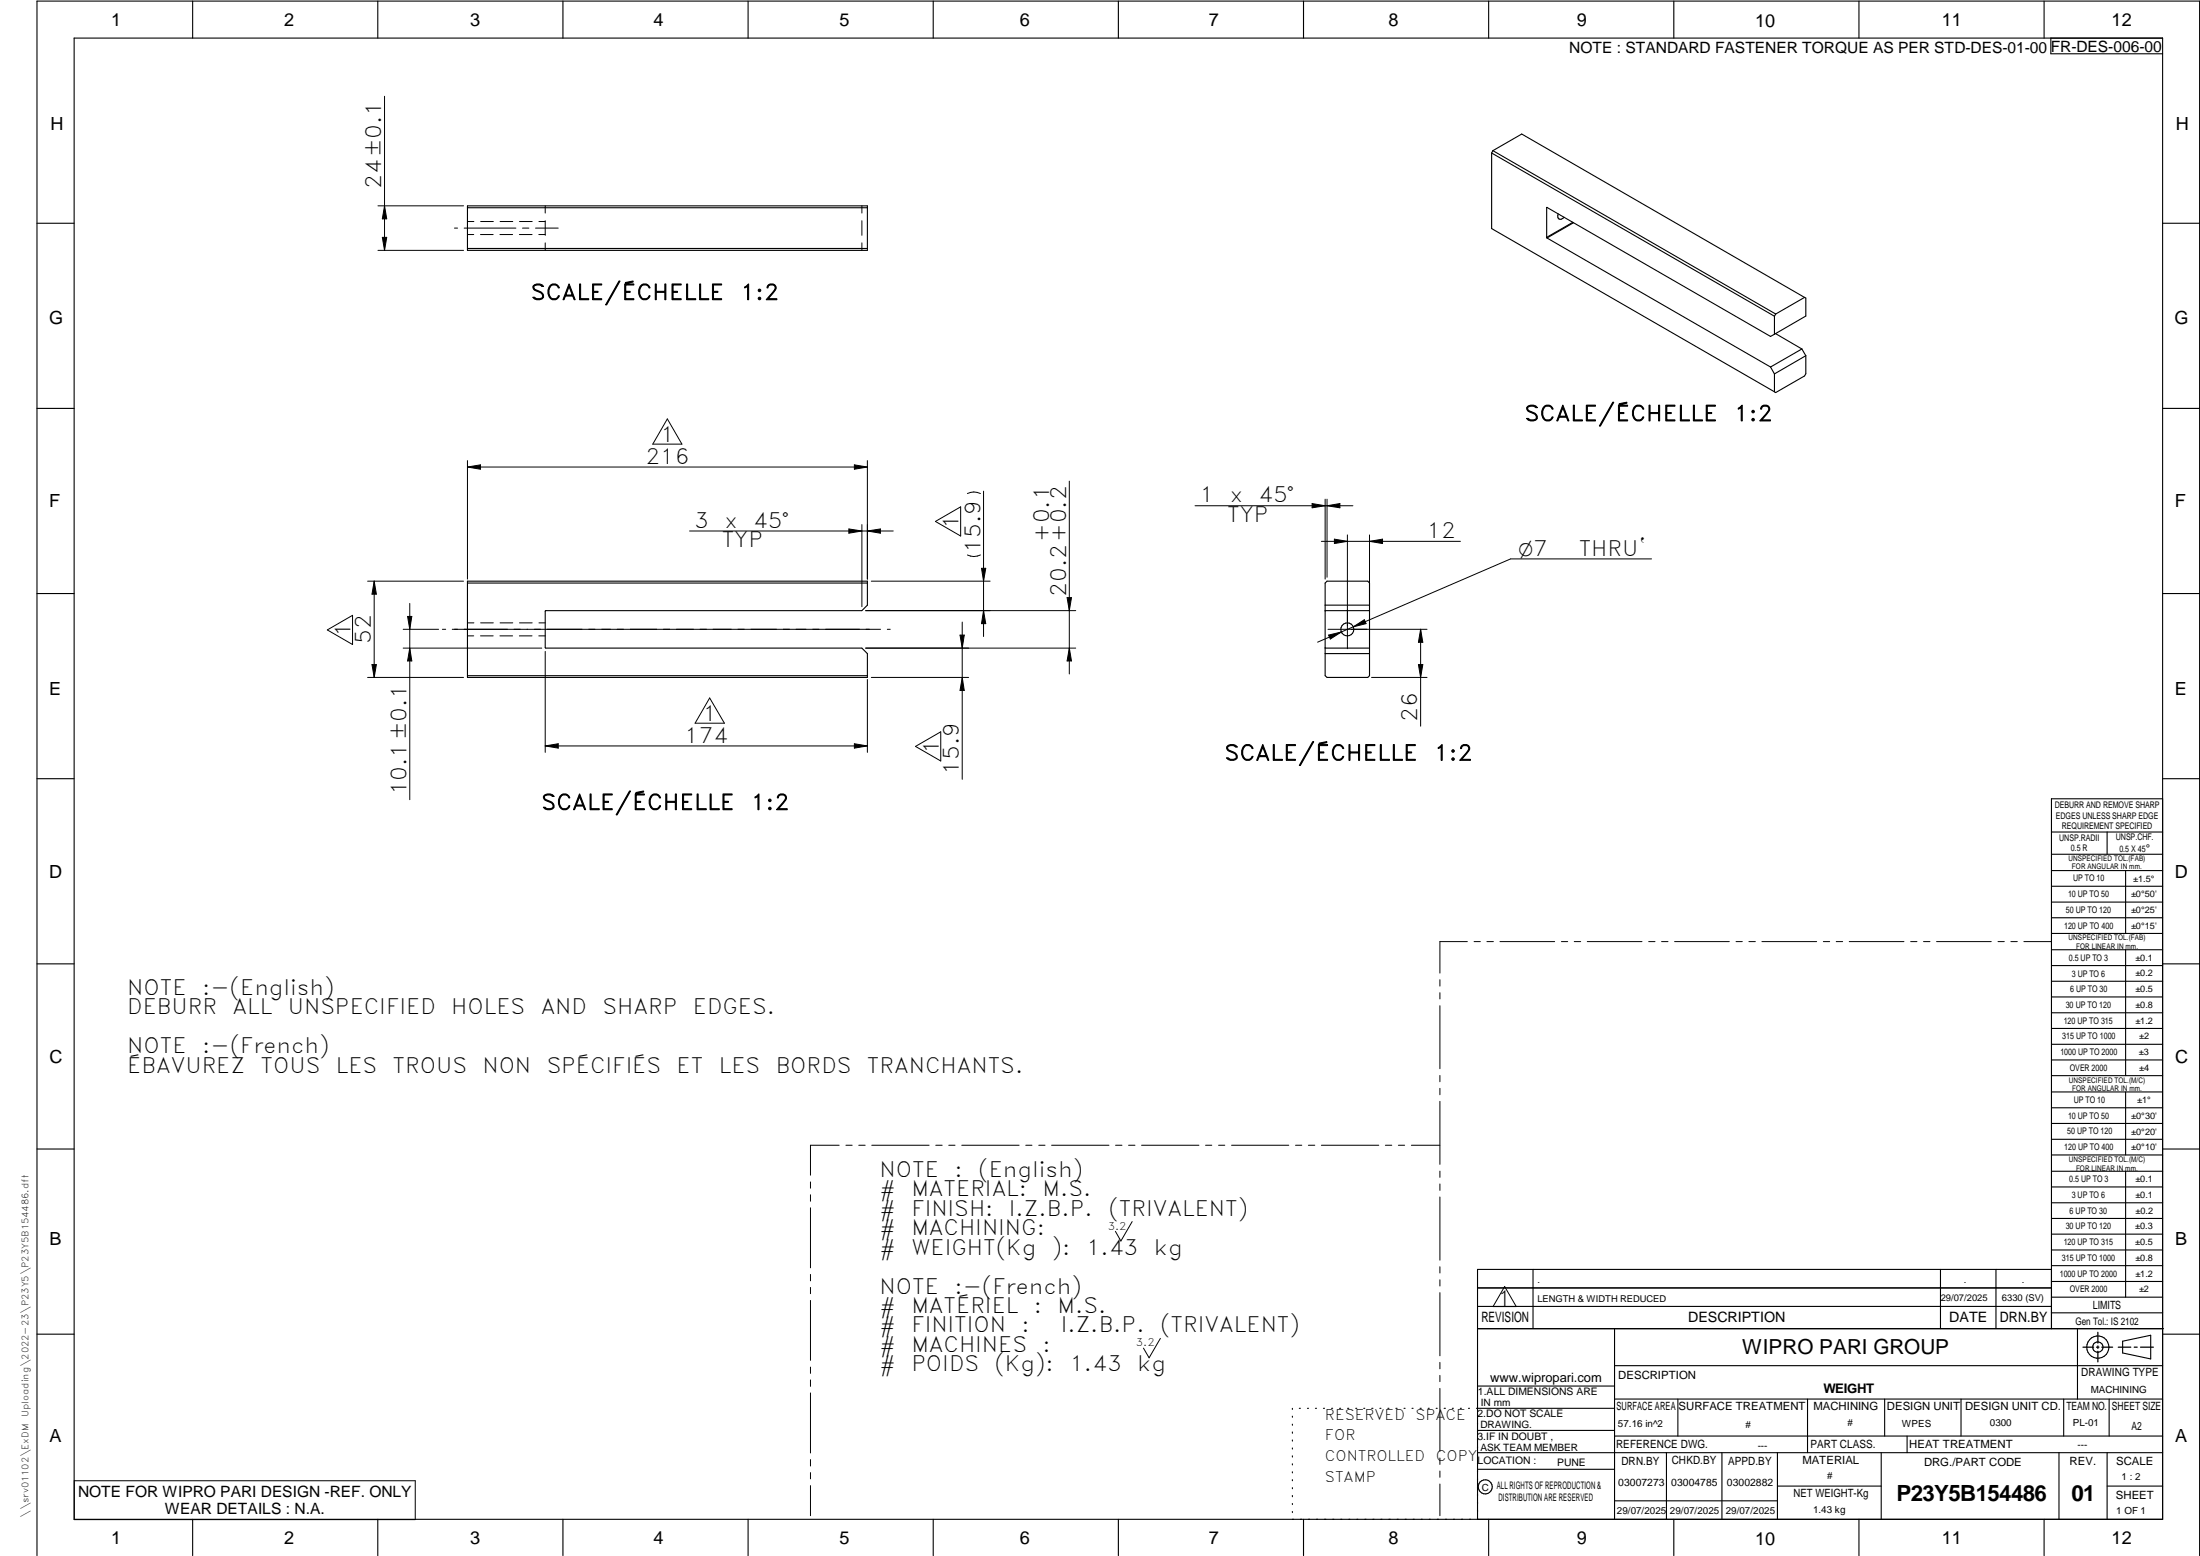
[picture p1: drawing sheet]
<svg xmlns="http://www.w3.org/2000/svg" width="594mm" height="420mm" viewBox="0 0 594 420" stroke-linecap="round" stroke-linejoin="round" font-family="sans-serif">
<g fill="none" stroke="#000" stroke-width=".3">
<path d="M20 10.3h564v400h-564zM52 .3v10M102 .3v10M152 .3v10M202 .3v10M252 .3v10M302 .3v10M352 .3v10M402 .3v10M452 .3v10M502 .3v10M552 .3v10"/>
<path d="M553.8 10.3v4.2h30.2M126.2 55.6h108v12h-108zM126.2 56.1h108M402.8 41.3l76.4 44.1M402.8 41.3v20.4l76.4 44.1M403.1 40.7l7.8-4.5 76.4 44.1M403.1 40.7l76.4 44.1M403.1 40.7l-.3 .6M420.7 57.7a.94 .94 0 0 0 .3 1.4 .94 .94 0 0 0 1.4-.4M10 60.3h10M126.2 67.1h108M417.7 64.1v.2"/>
<path d="M417.7 64.1v-8.1l60.4 34.8 1.1-.5M417.7 64.3l60.4 34.8M424.7 60l-7 4.1M424.9 60.2l-7.2 4.1M584 60.3h10M478.1 99.1l1.1 1.9M479.2 85.4v4.9M479.5 90.1l7.1 4.1M479.5 84.8l-.3 .6M486.6 94.2l-8.5 4.9M486.6 94.2l1 1.9M487.3 80.3l-7.8 4.5"/>
<path d="M487.3 80.3l.3 .2v4.8l-8.4 5M487.6 96.1v4.8l-.3 .6-7.8 4.5-.3-.2M487.6 96.1l-8.4 4.9M10 110.3h10M479.2 101v4.8M584 110.3h10M126.2 156.9h108v6.5l-1.5 1.5-85.5 .1 .2 10h85.3l1.5 1.5v6.4h-108zM126.2 157.4h108M357.8 157.4l.5-.5h11.1l.4 .5v25.1l-.4 .4h-11.1l-.5-.4zM10 160.3h10M357.8 175h12M357.8 163.4h12"/>
<path d="M357.8 164.9h12M357.8 176.5h12M584 160.3h10M126.2 182.5h108M10 210.3h10M584 215.7h-30v143.1M584 210.3h10M554 224.7h30M554 230.7h30M554 235.1h30M554 239.3h30M569 224.7v6"/>
<path d="M574 235.1v17M554 243.6h30M554 247.8h30M554 252.1h30M554 256.5h30M574 256.5v33.9M10 260.3h10M554 260.7h30M554 265h30M554 269.2h30M554 273.5h30M554 277.7h30"/>
<path d="M584 260.3h10M554 282h30M554 286.2h30M554 290.4h30M554 294.9h30M554 299.1h30M574 294.9v17M10 310.3h10M554 303.4h30M554 307.6h30M554 311.9h30M554 316.3h30"/>
<path d="M574 316.3v34M584 310.3h10M554 320.5h30M554 324.8h30M554 329h30M554 333.2h30M554 337.5h30M399 358.8h185.2M399 352.8h155M399 347.8h155M414 342.8v16M436 358.8v51.5"/>
<path d="M524 342.8v16M539 342.8v16M554 341.8h30M554 346h30M554 350.3h30M554 354.5h30M554 342.8h-155v67.5M561 358.8v19M10 360.3h10M399 374.3h37M436 377.8h148M453.1 377.8v10"/>
<path d="M488.1 377.8v14.5M508.9 377.8v10M529.5 377.8v10M557.3 377.8v10M569.5 377.8v10M573.2 362.2l7.6-1.6v6.3l-7.6-1.6zM584 368.8h-148M584 360.3h10M349 380.3v.3M349 382.4v.3M349 384.6v.3M349 386.7v.3"/>
<path d="M349 388.8v.3M349 391v.3M349 393.1v.3M349 395.3v.3M349 397.4v.3M349 399.5v.3M350.9 380.3h.2M353.1 380.3h.2M355.2 380.3h.3M357.4 380.3h.3M359.6 380.3h.3M361.7 380.3h.3"/>
<path d="M363.9 380.3h.3M366.1 380.3h.3M368.3 380.3h.2M370.4 380.3h.3M372.6 380.3h.3M374.8 380.3h.3M376.9 380.3h.4M379.1 380.3h.3M381.3 380.3h.3M383.4 380.3h.4M385.6 380.3h.3M387.8 380.3h.3"/>
<path d="M390 380.3h.3M392.2 380.3h.3M394.3 380.3h.3M396.5 380.3h.3M398.7 380.3h37.3M399 396.7h37M399 392.3h185M399 386.2h37M436 387.8h148M450 392.3v18M465 392.3v18M480 392.3v18"/>
<path d="M508 392.3v18M515 387.8v4.5M556 392.3v18M569 392.3v18M52 410.3v9.7M102 410.3v9.7M152 410.3v9.7M202 410.3v9.7M252 410.3v9.7M302 410.3v9.7M349 401.7v.3M349 403.8v.4"/>
<path d="M349 406v.3M349 408.1v.3M352 410.3v9.7M402 410.3v9.7M436 405.3h44M452 410.3v9.7M480 401.3h28M502 410.3v9.7M552 410.3v9.7M569 401.3h15M10 420v-419.7h584v419.7"/>
<circle cx="363.8" cy="169.9" r="1.76"/>
<circle cx="566.5" cy="363.7" r="1.39"/>
<circle cx="566.5" cy="363.8" r="3"/>
<circle cx="401.1" cy="401.5" r="1.9"/>
</g>
<g fill="none" stroke="#000" stroke-width=".27">
<path d="M103.8 26v41.6M102.1 55.6h23.1M103.8 55.6l.6 3.5h-1.2zM126.2 59.8h1.8M129.8 59.8h3.4M135 59.8h3.5M140.3 59.8h3.4M145.5 59.8h1.7M147.2 55.6v1.9M147.2 59.6v3.9M232.7 55.6v1.9M232.7 59.6v3.9"/>
<path d="M102.1 67.6h23.1M103.2 64.1h1.2l-.6 3.5zM122.7 61.6h.9M125.3 61.6h14M126.2 63.3h1.7M129.7 63.3h3.5M135 63.3h3.4M140.2 63.3h3.5M141.1 61.6h1.7M144.6 61.6h6.1M145.5 63.3h1.7M147.2 65.6v2"/>
<path d="M232.7 65.6v2M180.2 113.1l3.9 6.8h-7.8zM126.2 124.4v32M126.2 126.1l3.5-.6v1.2zM126.2 126.1h108M230.7 125.5l3.5 .6-3.5 .6zM234.2 124.4v32M261.2 133.3a3.9 3.9 0 0 1 3.5 0M265.6 132.6v39.3M288.7 129.9v52.1M322.7 136.6h42.6M354.3 136l3.5 .6-3.5 .5z"/>
<path d="M357.8 134.8v21.6M358.3 136.6l3.5-.6v1.1zM358.3 134.8v21.1M99.3 156.9h25.9M101 156.9v26M101 156.9l.6 3.5h-1.1zM186.2 143.4h55M229.2 142.8l3.5 .6-3.5 .6zM232.7 141.6v22.2M234.2 143.4l3.5-.6v1.2zM235.3 156.9h32.1M252.6 140.8l6.8-3.9v7.8z"/>
<path d="M261.2 149.9a3.9 3.9 0 0 0 3.5 0M265 153.5h1.2l-.6 3.4zM356.8 146.2h37.6M360.3 145.6l3.5 .6-3.5 .6zM363.8 144.4v30.8M369.8 146.2l3.5-.6v1.2zM369.8 144.4v19.6M446 150.9h-38.1l-42.4 18.3M88.4 170.1l6.8-3.9v7.8zM100.5 179.5h1.1l-.6 3.4zM108.9 175h37.4M108.9 169.9h9.5"/>
<path d="M110.1 166.5h1.1l-.5 3.4zM110.7 175l.5 3.5h-1.1zM110.7 162.9v53M119.5 169.9h.8M122.1 169.9h115.7M126.2 171.7h1.7M126.2 168.2h1.8M129.7 171.7h3.5M129.8 168.2h3.4M135 171.7h3.4M135 168.2h3.5M140.2 171.7h3.5"/>
<path d="M140.3 168.2h3.4M145.5 171.7h1.7M145.5 168.2h1.7M147.2 175.9v27.3M233.8 175h56.7M233.8 164.9h56.7M239.6 169.9h.8M259.2 171.5h1.2l-.6 3.5zM259.8 168v42.4M265.6 164.9l.6 3.5h-1.2zM288.2 161.4h1.1l-.6 3.5zM288.7 175l.6 3.5h-1.1z"/>
<path d="M358.6 169.9h26.8M358.8 171.5l3.4-.9-3 2zM365.5 169.2l-9.7 4.2M365.5 169.2l2.9-1.9 .5 1.1zM383 179.5h1.2l-.6 3.4zM383.6 169.9l.6 3.5h-1.2zM383.6 169.9v26.2M99.3 182.9h25.9M191.6 188.5l4 6.8h-7.9zM234.2 183.5v19.7M235.3 182.9h26.3M259.8 182.9l.6 3.5h-1.2z"/>
<path d="M370.4 182.9h15M147.2 201.4l3.5-.6v1.2zM147.2 201.4h87M230.7 200.8l3.5 .6-3.5 .6zM247.2 201.5l6.8-3.9v7.9zM396.2 254.3h-7.4v8.5M398.1 254.3h1.6M401.5 254.3h1.8M405 254.3h14.8M421.6 254.3h1.7M425.1 254.3h1.7M428.6 254.3h14.8"/>
<path d="M445.2 254.3h1.7M448.7 254.3h1.7M452.2 254.3h14.8M468.8 254.3h1.7M472.3 254.3h1.7M475.8 254.3h14.8M492.4 254.3h1.7M495.8 254.3h1.8M499.4 254.3h14.7M516 254.3h1.6M519.4 254.3h1.8M522.9 254.3h14.8"/>
<path d="M539.5 254.3h1.7M543 254.3h1.7M546.5 254.3h7.4M388.8 264.5v1.8M388.8 268.1v1.6M388.8 271.6v17M388.8 290.4v1.7M388.8 293.9v1.7M388.8 297.4v17M218.9 319.2v1.6M226.6 309.2h-7.7v8.1M228.4 309.2h1.7"/>
<path d="M231.9 309.2h1.7M235.4 309.2h15.5M252.7 309.2h1.7M256.2 309.2h1.7M259.7 309.2h15.5M277 309.2h1.7M280.5 309.2h1.7M284 309.2h15.5M301.2 309.2h1.8M304.8 309.2h1.7M308.3 309.2h15.5M325.5 309.2h1.7"/>
<path d="M329.1 309.2h1.6M332.6 309.2h15.4M349.8 309.2h1.7M353.3 309.2h1.7M356.8 309.2h15.5M374.1 309.2h1.7M377.6 309.2h1.7M381.1 309.2h7.7M388.8 316.2v1.7M388.8 319.7v1.7M218.9 322.6v1.8M218.9 326.1v16.2"/>
<path d="M305.7 329.9l-3 5.2-1.5-2.6M388.8 323.2v17.1M218.9 344.1v1.8M218.9 347.6v1.7M218.9 351.2v16.1M388.8 342.1v1.6M388.8 345.6v1.7M388.8 349v17.1M406.3 347.4l3.1 5.4h-6.2zM218.9 369.1v1.7M218.9 372.6v1.8M218.9 376.1v16.2"/>
<path d="M313.3 361.4l-3 5.2-1.5-2.6M388.8 367.9v1.7M388.8 371.4v1.7M388.8 374.9v17M20.1 399.8h92v10.5h-92zM218.9 394.1v1.8M218.9 397.6v1.7M388.8 393.7v1.7M388.8 397.2v1.7M218.9 401.2v8.1M388.8 400.7v8.6"/>
</g>
<path d="M566.5 359.7v3M562.5 363.8h2.9M566.1 363.8h.7M566.5 363.4v.7M566.5 364.9v2.8M567.6 363.8h2.9M572 363.8h3.4M576.3 363.8h.8M578 363.8h3.5" fill="none" stroke="#000" stroke-width=".34"/>
<g fill="#000">
<path d="M103.8 55.6l.6 3.5h-1.2zM103.2 64.1h1.2l-.6 3.5zM126.2 126.1l3.5-.6v1.2zM230.7 125.5l3.5 .6-3.5 .6zM354.3 136l3.5 .6-3.5 .5zM358.3 136.6l3.5-.6v1.1zM229.2 142.8l3.5 .6-3.5 .6zM234.2 143.4l3.5-.6v1.2zM265 153.5h1.2l-.6 3.4zM360.3 145.6l3.5 .6-3.5 .6zM369.8 146.2l3.5-.6v1.2zM101 156.9l.6 3.5h-1.1z"/>
<path d="M100.5 179.5h1.1l-.6 3.4zM110.7 175l.5 3.5h-1.1zM110.1 166.5h1.1l-.5 3.4zM259.2 171.5h1.2l-.6 3.5zM265.6 164.9l.6 3.5h-1.2zM288.7 175l.6 3.5h-1.1zM288.2 161.4h1.1l-.6 3.5zM358.8 171.5l3.4-.9-3 2zM365.5 169.2l2.9-1.9 .5 1.1zM383 179.5h1.2l-.6 3.4zM383.6 169.9l.6 3.5h-1.2zM259.8 182.9l.6 3.5h-1.2z"/>
<path d="M147.2 201.4l3.5-.6v1.2zM230.7 200.8l3.5 .6-3.5 .6z"/>
</g>
<g font-size="6">
<text x="512.1" y="405.2">P23Y5B154486</text>
<text x="559.4" y="405.2">01</text>
</g>
<g font-size="5.7">
<text x="102.9" y="51" transform="rotate(-90 102.9 51)">24±0.1</text>
<text x="143.3" y="80.9">SCALE/ÉCHELLE</text>
<text x="199.9" y="80.9">1:2</text>
<text x="411.7" y="113.7">SCALE/ÉCHELLE</text>
<text x="468.2" y="113.7">1:2</text>
<text x="178.3" y="119.4">1</text>
<text x="174.3" y="125.3">216</text>
<text x="323.9" y="135.7">1</text>
<text x="332.1" y="135.7">x</text>
<text x="339.8" y="135.7">45°</text>
<text x="187.4" y="142.5">3</text>
<text x="195.6" y="142.5">x</text>
<text x="203.4" y="142.5">45°</text>
<text x="258.9" y="142.8" transform="rotate(-90 258.9 142.8)">1</text>
<text x="331.4" y="140.9">TYP</text>
<text x="194.9" y="147.8">TYP</text>
<text x="264.7" y="149.2" transform="rotate(-90 264.7 149.2)">15.9</text>
<text x="283.3" y="146.3" transform="rotate(-90 283.3 146.3)">+0.1</text>
<text x="385.2" y="145.3">12</text>
<text x="426.3" y="150">THRU`</text>
<text x="287.9" y="161.1" transform="rotate(-90 287.9 161.1)">20.2+0.2</text>
<text x="94.7" y="172.1" transform="rotate(-90 94.7 172.1)">1</text>
<text x="100.2" y="173.9" transform="rotate(-90 100.2 173.9)">52</text>
<text x="189.7" y="194.7">1</text>
<text x="382.7" y="194.9" transform="rotate(-90 382.7 194.9)">26</text>
<text x="184.8" y="200.5">174</text>
<text x="253.5" y="203.5" transform="rotate(-90 253.5 203.5)">1</text>
<text x="258.9" y="209.2" transform="rotate(-90 258.9 209.2)">15.9</text>
<text x="330.7" y="205.3">SCALE/ÉCHELLE</text>
<text x="387.2" y="205.3">1:2</text>
<text x="109.8" y="214.7" transform="rotate(-90 109.8 214.7)">10.1±0.1</text>
<text x="146.2" y="218.7">SCALE/ÉCHELLE</text>
<text x="202.7" y="218.7">1:2</text>
<text x="34.4" y="268.6">NOTE</text>
<text x="54.6" y="268.6">:-(English)</text>
<text x="34.4" y="273.9">DEBURR</text>
<text x="62.8" y="273.9">ALL</text>
<text x="77.7" y="273.9">UNSPECIFIED</text>
<text x="121.8" y="273.9">HOLES</text>
<text x="146" y="273.9">AND</text>
<text x="162.7" y="273.9">SHARP</text>
<text x="187.1" y="273.9">EDGES.</text>
<text x="34.4" y="284.4">NOTE</text>
<text x="54.6" y="284.4">:-(French)</text>
<text x="34.4" y="289.6">ÉBAVUREZ</text>
<text x="70.4" y="289.6">TOUS</text>
<text x="90.7" y="289.6">LES</text>
<text x="106" y="289.6">TROUS</text>
<text x="130.3" y="289.6">NON</text>
<text x="147.6" y="289.6">SPÉCIFIÉS</text>
<text x="182.7" y="289.6">ET</text>
<text x="194.1" y="289.6">LES</text>
<text x="209.5" y="289.6">BORDS</text>
<text x="234.1" y="289.6">TRANCHANTS.</text>
<text x="237.5" y="317.8">NOTE</text>
<text x="257.7" y="317.8">:</text>
<text x="264.1" y="317.8">(English)</text>
<text x="237.5" y="323">#</text>
<text x="246.1" y="323">MATERIAL:</text>
<text x="281.5" y="323">M.S.</text>
<text x="237.5" y="328.3">#</text>
<text x="246.1" y="328.3">FINISH:</text>
<text x="272.4" y="328.3">I.Z.B.P.</text>
<text x="299.3" y="328.3">(TRIVALENT)</text>
<text x="237.5" y="333.5">#</text>
<text x="246.1" y="333.5">MACHINING:</text>
<text x="237.5" y="338.8">#</text>
<text x="246.1" y="338.8">WEIGHT(Kg</text>
<text x="284" y="338.8">):</text>
<text x="293.3" y="338.8">1.43</text>
<text x="311.6" y="338.8">kg</text>
<text x="237.5" y="349.3">NOTE</text>
<text x="257.7" y="349.3">:-(French)</text>
<text x="404.3" y="352.8">1</text>
<text x="237.5" y="354.5">#</text>
<text x="237.5" y="359.8">#</text>
<text x="246.1" y="359.8">FINITION</text>
<text x="246.1" y="354.5">MATÉRIEL</text>
<text x="275.8" y="359.8">:</text>
<text x="279.2" y="354.5">:</text>
<text x="285.6" y="354.5">M.S.</text>
<text x="286.4" y="359.8">I.Z.B.P.</text>
<text x="313.3" y="359.8">(TRIVALENT)</text>
<text x="237.5" y="365">#</text>
<text x="246.1" y="365">MACHINES</text>
<text x="281.5" y="365">:</text>
<text x="237.5" y="370.3">#</text>
<text x="246.1" y="370.3">POIDS</text>
<text x="268.5" y="370.3">(Kg):</text>
<text x="288.8" y="370.3">1.43</text>
<text x="307.1" y="370.3">kg</text>
</g>
<text font-size="5.6" x="470.5" y="365.5">WIPRO PARI GROUP</text>
<text font-size="5.4" x="410" y="150">O7</text>
<g font-size="4.9">
<text x="30" y="6.9">1</text>
<text x="76.7" y="6.9">2</text>
<text x="127" y="6.9">3</text>
<text x="176.5" y="6.9">4</text>
<text x="226.7" y="6.9">5</text>
<text x="275.4" y="6.9">6</text>
<text x="326.4" y="6.9">7</text>
<text x="375" y="6.9">8</text>
<text x="425.8" y="6.9">9</text>
<text x="473.9" y="7.3">10</text>
<text x="524.3" y="6.9">11</text>
<text x="570.2" y="6.9">12</text>
<text x="13.6" y="35.1">H</text>
<text x="587.6" y="35.1">H</text>
<text x="13.2" y="87.5">G</text>
<text x="587.2" y="87.5">G</text>
<text x="13.2" y="137">F</text>
<text x="587.2" y="137">F</text>
<text x="13.2" y="187.6">E</text>
<text x="587.2" y="187.6">E</text>
<text x="13.2" y="237">D</text>
<text x="587.2" y="237">D</text>
<text x="13.4" y="287.1">C</text>
<text x="587.4" y="287.1">C</text>
<text x="13.4" y="336.2">B</text>
<text x="587.4" y="336.2">B</text>
<text x="13.4" y="389.3">A</text>
<text x="587.4" y="389.3">A</text>
<text x="30" y="416.9">1</text>
<text x="76.7" y="416.9">2</text>
<text x="127" y="416.9">3</text>
<text x="176.5" y="416.9">4</text>
<text x="226.7" y="416.9">5</text>
<text x="275.4" y="416.9">6</text>
<text x="326.4" y="416.9">7</text>
<text x="375" y="416.9">8</text>
<text x="425.8" y="416.9">9</text>
<text x="473.9" y="417.3">10</text>
<text x="524.3" y="416.9">11</text>
<text x="570.2" y="416.9">12</text>
</g>
<g font-size="4.2">
<text x="423.7" y="14.3">NOTE : STANDARD FASTENER TORQUE AS PER STD-DES-01-00</text>
<text x="553.8" y="14">FR-DES-006-00</text>
<text x="21.1" y="404.3">NOTE FOR WIPRO PARI DESIGN -REF. ONLY</text>
<text x="44.5" y="408.8">WEAR DETAILS : N.A.</text>
</g>
<g font-size="3.9">
<text x="400" y="357.1">REVISION</text>
<text x="455.9" y="357.1">DESCRIPTION</text>
<text x="526.4" y="357.1">DATE</text>
<text x="540" y="357.1">DRN.BY</text>
<text x="357.8" y="383.3">RESERVED</text>
<text x="382.3" y="383.3">SPACE</text>
<text x="357.8" y="388.9">FOR</text>
<text x="357.8" y="394.5">CONTROLLED</text>
<text x="387.8" y="394.5">COPY</text>
<text x="357.8" y="400">STAMP</text>
</g>
<text font-size="3.6" x="492.4" y="376.1">WEIGHT</text>
<text font-size="3.5" x="402.4" y="373.3">www.wipropari.com</text>
<g font-size="3.1">
<text x="565.1" y="353.5">LIMITS</text>
<text x="562" y="371.7">DRAWING TYPE</text>
<text x="437" y="372.3">DESCRIPTION</text>
<text x="436.5" y="380.8">SURFACE AREA</text>
<text x="453.3" y="380.8">SURFACE TREATMENT</text>
<text x="489.7" y="380.8">MACHINING</text>
<text x="509.5" y="380.8">DESIGN UNIT</text>
<text x="530.6" y="380.8">DESIGN UNIT CD.</text>
<text x="558" y="380.6">TEAM NO.</text>
<text x="570.3" y="380.7">SHEET SIZE</text>
<text x="575.6" y="386.1">A2</text>
<text x="436.4" y="391.1">REFERENCE DWG.</text>
<text x="437.8" y="395.5">DRN.BY</text>
<text x="451.4" y="395.4">CHKD.BY</text>
<text x="466.6" y="395.5">APPD.BY</text>
<text x="486.7" y="395.4">MATERIAL</text>
<text x="488.9" y="390.9">PART CLASS.</text>
<text x="515.6" y="390.9">HEAT TREATMENT</text>
<text x="519.6" y="395.9">DRG./PART CODE</text>
<text x="558.9" y="395.5">REV.</text>
<text x="571.4" y="395.6">SCALE</text>
<text x="484.3" y="404.2">NET WEIGHT-Kg</text>
<text x="571.4" y="404.7">SHEET</text>
</g>
<text font-size="3" x="579.5" y="230.1">°</text>
<g font-size="2.8">
<text x="299.1" y="332.1">3.2</text>
<text x="560.4" y="357.7">Gen Tol.: IS 2102</text>
<text x="306.7" y="363.6">3.2</text>
<text x="399.1" y="376.6">1.ALL DIMENSIONS ARE</text>
<text x="399" y="382.7">2.DO NOT SCALE</text>
<text x="399" y="388.7">3.IF IN DOUBT ,</text>
<text x="399" y="395.4">LOCATION :</text>
<text x="420.5" y="396">PUNE</text>
<text x="404.2" y="402">ALL RIGHTS OF REPRODUCTION &amp;</text>
<text x="437" y="401.2">03007273</text>
<text x="451.3" y="401.2">03004785</text>
<text x="466.3" y="401.2">03002882</text>
<text x="404.7" y="405.4">DISTRIBUTION ARE RESERVED</text>
</g>
<g font-size="2.7">
<text x="564.6" y="376.2">MACHINING</text>
<text x="399.9" y="379.7">IN mm</text>
<text x="399.7" y="385.7">DRAWING.</text>
<text x="436.9" y="385.4">57.16 in^2</text>
<text x="471.4" y="385.5">#</text>
<text x="498.9" y="385">#</text>
<text x="513.6" y="385.3">WPES</text>
<text x="537.3" y="385.1">0300</text>
<text x="559.7" y="385.1">PL-01</text>
<text x="399.7" y="391.8">ASK TEAM MEMBER</text>
<text x="474.6" y="391.2">---</text>
<text x="561" y="391.1">---</text>
<text x="493.4" y="399.5">#</text>
<text x="572.8" y="399.7">1 : 2</text>
<text x="400.1" y="402.5">C</text>
<text x="436.6" y="408.7">29/07/2025</text>
<text x="450.9" y="408.8">29/07/2025</text>
<text x="466" y="408.9">29/07/2025</text>
<text x="489.6" y="408.5">1.43 kg</text>
<text x="571.4" y="408.7">1 OF 1</text>
</g>
<g font-size="2.5">
<text x="554.9" y="218.3">DEBURR AND REMOVE SHARP</text>
<text x="555.2" y="221">EDGES UNLESS SHARP EDGE</text>
<text x="556.1" y="227.1">UNSP.RADII</text>
<text x="556.8" y="223.8">REQUIREMENT SPECIFIED</text>
<text x="571.4" y="226.9">UNSP.CHF.</text>
<text x="559.2" y="229.9">0.5 R</text>
<text x="572.3" y="230.1">0.5 X 45</text>
<text x="559.8" y="238">UP TO 10</text>
<text x="576.1" y="238.1">±1.5°</text>
<text x="558.5" y="242.2">10 UP TO 50</text>
<text x="575.5" y="242.3">±0°50'</text>
<text x="557.4" y="250.7">120 UP TO 400</text>
<text x="557.9" y="246.5">50 UP TO 120</text>
<text x="575.5" y="250.7">±0°15'</text>
<text x="575.5" y="246.5">±0°25'</text>
<text x="558.7" y="259.4">0.5 UP TO 3</text>
<text x="559.5" y="263.7">3 UP TO 6</text>
<text x="576.6" y="263.6">±0.2</text>
<text x="576.6" y="259.4">±0.1</text>
<text x="559" y="267.9">6 UP TO 30</text>
<text x="576.6" y="267.9">±0.5</text>
<text x="557.8" y="272.2">30 UP TO 120</text>
<text x="576.6" y="272.2">±0.8</text>
<text x="556.9" y="280.7">315 UP TO 1000</text>
<text x="557.3" y="276.4">120 UP TO 315</text>
<text x="576.6" y="276.4">±1.2</text>
<text x="577.7" y="280.7">±2</text>
<text x="556.4" y="284.9">1000 UP TO 2000</text>
<text x="577.6" y="284.9">±3</text>
<text x="558.9" y="289.2">OVER 2000</text>
<text x="577.7" y="289.3">±4</text>
<text x="560" y="297.9">UP TO 10</text>
<text x="577.1" y="297.9">±1°</text>
<text x="558.5" y="302.1">10 UP TO 50</text>
<text x="575.5" y="302.1">±0°30'</text>
<text x="557.4" y="310.6">120 UP TO 400</text>
<text x="558.2" y="306.3">50 UP TO 120</text>
<text x="575.5" y="310.6">±0°10'</text>
<text x="575.5" y="306.4">±0°20'</text>
<text x="558.8" y="319.2">0.5 UP TO 3</text>
<text x="559.4" y="323.4">3 UP TO 6</text>
<text x="576.6" y="319.2">±0.1</text>
<text x="576.6" y="323.5">±0.1</text>
<text x="558.9" y="327.7">6 UP TO 30</text>
<text x="576.7" y="327.7">±0.2</text>
<text x="557.8" y="332">30 UP TO 120</text>
<text x="576.6" y="332">±0.3</text>
<text x="556.8" y="340.5">315 UP TO 1000</text>
<text x="557.3" y="336.3">120 UP TO 315</text>
<text x="576.6" y="336.3">±0.5</text>
<text x="576.6" y="340.5">±0.8</text>
<text x="415.2" y="346.4">.</text>
<text x="530.3" y="346.5">.</text>
<text x="545.9" y="346.4">.</text>
<text x="556.2" y="344.7">1000 UP TO 2000</text>
<text x="576.6" y="344.7">±1.2</text>
<text x="415.2" y="351.5">LENGTH &amp; WIDTH REDUCED</text>
<text x="524.1" y="351.3">29/07/2025</text>
<text x="540.6" y="351.4">6330 (SV)</text>
<text x="558.9" y="349">OVER 2000</text>
<text x="577.6" y="349">±2</text>
</g>
<g font-size="2.4">
<text x="7.7" y="382.7" transform="rotate(-90 7.7 382.7)">Uploading\2022-23\P23Y5\P23Y5B154486.dft</text>
<text x="7.7" y="409.8" transform="rotate(-90 7.7 409.8)">\\srv01102\ExDM</text>
</g>
<g font-size="2.1">
<text x="558.5" y="232.4">UNSPECIFIED TOL.(FAB)</text>
<text x="559.5" y="234.7">FOR ANGULAR IN mm.</text>
<text x="558.6" y="253.9">UNSPECIFIED TOL.(FAB)</text>
<text x="560.7" y="256.3">FOR LINEAR IN mm.</text>
<text x="558.7" y="292.3">UNSPECIFIED TOL.(M/C)</text>
<text x="559.6" y="294.7">FOR ANGULAR IN mm.</text>
<text x="558.7" y="313.7">UNSPECIFIED TOL.(M/C)</text>
<text x="560.6" y="316.1">FOR LINEAR IN mm.</text>
</g>
</svg>
